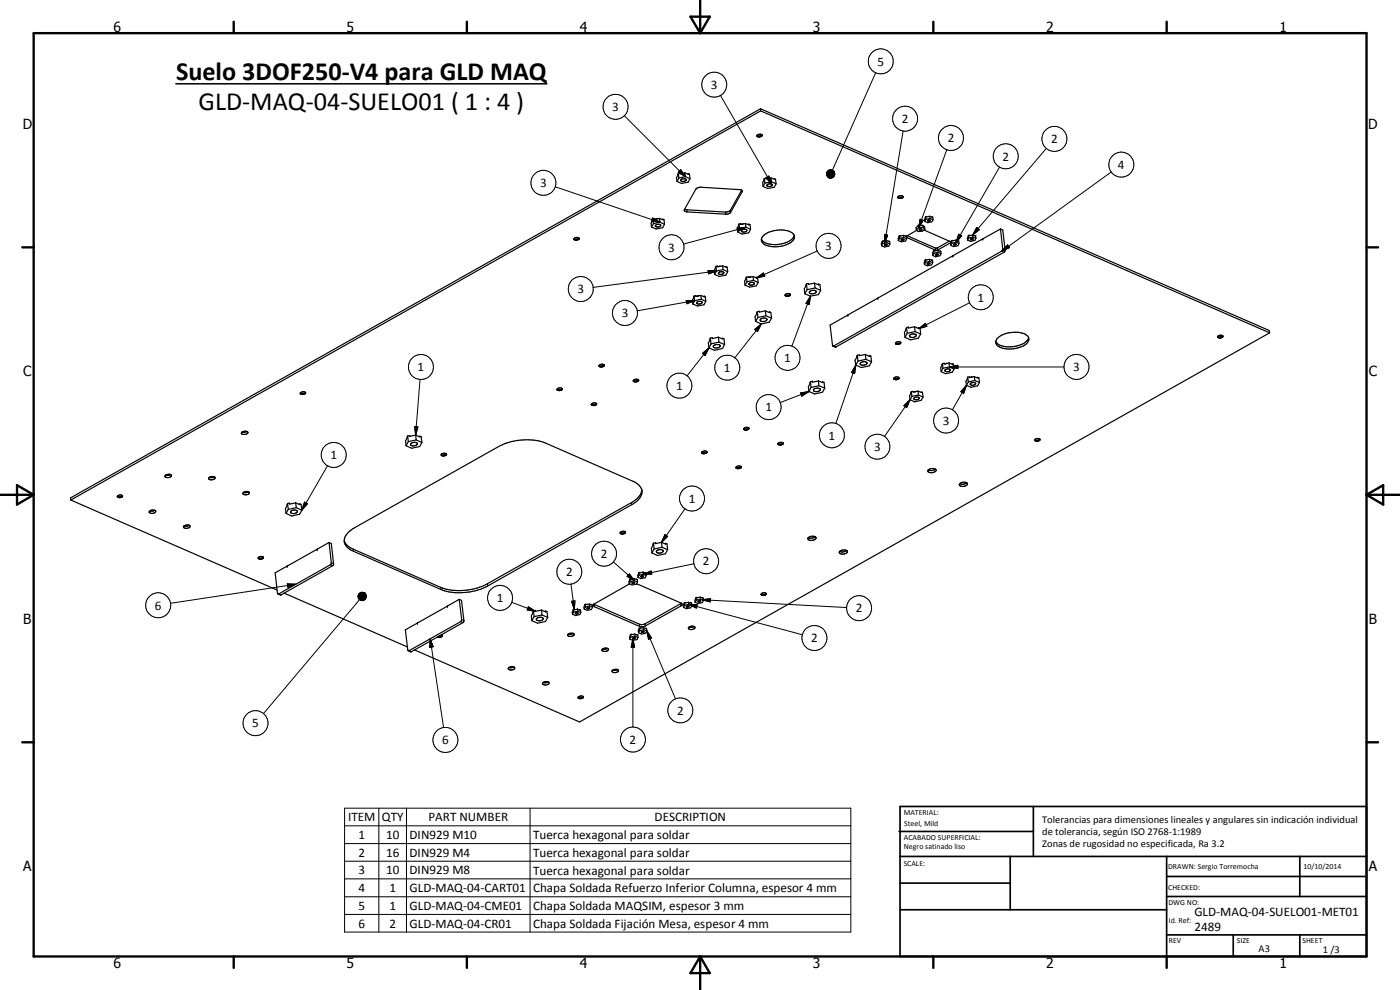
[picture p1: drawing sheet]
<svg xmlns="http://www.w3.org/2000/svg" width="420mm" height="297mm" viewBox="0 0 420 297" stroke-linecap="round" stroke-linejoin="round" font-family="sans-serif">
<g fill="none" stroke="#000" stroke-width=".35">
<path d="M228.2 32.6l-207 116.8v.6M228.2 32.6l152.7 66.6 .1 .7M228.2 32.6l.1 .7M228.3 33.3l152.7 66.6M228.3 33.3l-207.1 116.7M203.6 52l-.6 1.3 .2 1.1M203.6 52l.1 1.4M203.7 53.4l-.5 1M204.3 54l.6-.4h.7l.3 .3a.85 .85 0 0 1-.7 .6 .85 .85 0 0 1-.9-.5zM204.9 52l-.4 .1M205.6 51.9l-1.5 .3v-.3l-.5 .1M205.6 51.9l1 .4v-.2l.3 .1 .2 1.4"/>
<path d="M205.6 51.9l.1 1.1M205.7 53l1.4 .6M205.7 53l-2 .4M207.1 53.6l-.6 1.1-2 .3-1.3-.6M208.8 56.8l.7-.5 .9-.1 11.5 .7a.59 .59 0 0 1 .6 .1 .59 .59 0 0 1 .2 .6l-3.4 6.1-.6 .4-.9 .2-11.6-.7-.7-.2-.2-.4zM222.6 57.1l-3.4 5.9-.6 .5-.9 .1-11.5-.7-.7-.2M227.1 40.8l.2 .1M227.2 40.9l1 .1M227.4 41l.1 .1M227.6 41l.2 .1M228.2 41l-.2 .1M228.5 40.9l-.3 .1"/>
<path d="M228.7 40.7l-.2 .2M228.8 40.6l-1.6 .3M228.8 40.6l-.1 .1M228.8 40.6a1.03 1.03 0 0 0-1.7 .2M229.4 53.6l-.5 1.2 .1 1.2M229.4 53.6l.2 1.3M229.6 54.9l-.6 1.1M230.2 55.5l.6-.3 .9 .1a.52 .52 0 0 1-.1 .6 .52 .52 0 0 1-.6 .1l-.6-.1zM230.7 53.5l-.4 .1M231.4 53.4l-1.5 .3v-.2l-.5 .1M231.4 53.4l1.3 .4 .2 1.4M231.4 53.4l.2 1.1"/>
<path d="M231.6 54.5l1.3 .7M231.6 54.5l-2 .4M232.9 55.2l-.5 1-2 .4-1.4-.6M269.4 59.2l.6 .3 .7-.1M269.4 59.2l.4 .3M270.7 59.4l-.8 .1M271 59l-1.6 .2M271 59l-.3 .4M271 59a1.02 1.02 0 0 0-1.6 .2M172.2 71.8l.3 .2M172.3 71.8l.2 .2M172.5 72l.3 .1"/>
<path d="M172.7 72h.6M173.3 72l-.3 .1M173.8 71.5a.91 .91 0 0 0-1.6 .3M173.8 71.5l-1.5 .3M173.8 71.5l-.5 .5M195.9 65.7l-.5 1.2 .1 1.2M195.9 65.7l.2 1.4M196.1 67.1l-.6 1M196.7 67.6l.4-.2 .8-.1a.36 .36 0 0 1 .4 .4 .36 .36 0 0 1-.4 .3h-1zM197.2 65.7h-.4M197.9 65.5l-1.4 .3-.1-.2-.5 .1M197.9 65.5l1.4 .4 .1 1.4"/>
<path d="M197.9 65.5l.2 1.2M198.1 66.7l1.3 .6M198.1 66.7l-2 .4M199.4 67.3l-.5 1-2 .4-1.4-.6M214.9 79.9l-.6 1.3 .1 1.1M214.9 79.9l.1 1.4M216.1 79.9l-.3 .1M216.9 79.8l-1.5 .3v-.3l-.5 .1M216.9 79.8l1.3 .3 .2 1.4M216.9 79.8l.1 1.1M221.8 67.2l-.6 1.3 .2 1.1M221.8 67.2l.1 1.4"/>
<path d="M221.9 68.6l-.5 1M222.5 69.2l.6-.4 .8 .1 .2 .2a1 1 0 0 1-1.6 .2zM223 67.2l-.3 .1M223.7 67.1l-1.4 .3v-.3l-.5 .1M223.7 67.1l1.4 .3 .1 1.4M223.7 67.1l.2 1.1M223.9 68.2l1.3 .6M223.9 68.2l-2 .4M225.2 68.8l-.5 1-2 .4-1.3-.6M229 70.8a8.1 8.1 0 0 1 8.9-.8 1.69 1.69 0 0 1-.7 2.9 8.4 8.4 0 0 1-8 .3 1.49 1.49 0 0 1-.2-2.4zM238.3 70.6a4.6 4.6 0 0 1-4.3 2.7 5.2 5.2 0 0 1-5.5-1.5M264.8 72.3l-.3 .8 .1 .6"/>
<path d="M264.8 72.3l.1 .8M264.9 73.1l-.3 .6M265.4 73.5h.1M265.5 73.4l.5-.1 .2 .1-.6 .3zM266.1 72.2l.9 .2 .1 .8M266.1 72.2l-1.3 .1M266.1 72.2v.6M266.1 72.8l1 .4M266.1 72.8l-1.2 .3M267.1 73.2l-.4 .6-1.2 .3-.9-.4M269.9 70.7l-.3 .8v.7M269.9 70.7l.1 .8"/>
<path d="M270 71.5l-.4 .7M270.5 71.9l.4-.2 .4 .2-.4 .2zM270.5 71.9v.1M271.2 70.6l-1.3 .1M271.2 70.6l.9 .3M271.2 70.6v.6M271.2 71.2l.9 .4M271.2 71.2l-1.2 .3M272.1 70.9v.7M272.1 71.6l-.3 .7-1.3 .3-.9-.4M272.3 70.7l8.7 3.8 3.9-2.2M275.2 69.1l-3.2 1.8"/>
<path d="M275.6 67.6l-.7 .7 .1 .6M275.6 67.6h1.3M275.6 67.6l.1 .7M275.7 68.3l-.7 .6M275.9 68.8l.5-.1 .3 .2-.5 .2zM276.9 67.6l.5 .3M276.9 67.6l.1 .6M277 68.2l.6 .6M277 68.2l-1.3 .1M277.3 69l8.1 3.7-4.1 2.4h-.4l-8.8-3.9M277.4 67.9l-.1 .1M277.4 67.9l.2 .9"/>
<path d="M277.6 68.8l-.8 .6-1.3 .1-.5-.6M277.7 78l-.3 .7v.7M277.7 78l.1 .7M277.8 65l-.4 .8 .1 .6M277.8 65l.1 .8M277.8 78.7l-.4 .7M277.9 65.8l-.4 .6M278.3 79.1l.4-.2 .4 .1a.46 .46 0 0 1-.8 .1zM278.4 66.1l.5-.1 .3 .2-.7 .1zM279 77.8l-1.3 .2M279 77.8l.9 .3v.7M279 77.8v.6"/>
<path d="M279 78.4l.9 .4M279 78.4l-1.2 .3M279 64.9l.9 .3 .1 .7M279 64.9l-1.2 .1M279 64.9l.1 .6M279.1 65.5l.9 .4M279.1 65.5l-1.2 .3M279.9 78.8l-.3 .7-1.3 .3-.9-.4M280 65.9l-.3 .6-1.3 .3-.9-.4M280.2 75.2l-.3 .8v.7M280.2 75.2l.1 .8M280.3 76l-.4 .7"/>
<path d="M280.9 76.2l.7 .2-.6 .2-.2-.1zM281.5 75.1l-1.3 .1M281.5 75.1l.9 .3v.7M281.5 75.1v.6M281.5 75.7l.9 .4M281.5 75.7l-1.2 .3M282.4 76.1l-.3 .7-1.3 .2-.9-.3M285.6 72.2l-.3 .8v.6M285.6 72.2l.1 .7M285.7 72.9l-.4 .7M286.2 73.3l.8-.1-.2 .3zM286.8 72.1l-1.2 .1"/>
<path d="M286.8 72.1l.9 .2 .1 .8M286.8 72.1l.1 .6M286.9 72.7l.9 .4M286.9 72.7l-1.2 .2M287.8 73.1l-.3 .6-1.3 .3-.9-.4M290.6 70.7l-.3 .7 .1 .7M290.6 70.7l.1 .7M290.7 71.4l-.3 .7M291.3 71.7l.4-.2 .3 .3-.6 .2zM291.9 70.5l-1.3 .2M291.9 70.5l.9 .2 .1 .8M291.9 70.5l.1 .6"/>
<path d="M292 71.1l.9 .4M292 71.1l-1.3 .3M292.9 71.5l-.3 .6-1.3 .3-.9-.3M300.3 68.7l.6 6-.1 .6-50.8 28.5M208.3 88.8l-.5 1.2 .1 1.2M208.3 88.8l.2 1.4M208.5 90.2l-.6 1M209.1 90.8l.6-.4 .9 .2a.52 .52 0 0 1-.1 .5 .52 .52 0 0 1-.6 .1l-.6-.1zM209.6 88.8l-.4 .1M210.3 88.6l-1.4 .3-.1-.2-.5 .1M210.3 88.6l1.4 .4 .1 1.4M210.3 88.6l.2 1.2"/>
<path d="M210.5 89.8l1.3 .6M210.5 89.8l-2 .4M211.8 90.4l-.5 1-2 .4-1.4-.6M215 81.3l-.6 1M215.6 81.9l.6-.4 1 .2a.99 .99 0 0 1-1.6 .4zM217 80.9l1.4 .6M217 80.9l-2 .4M218.4 81.5l-.6 1-2 .4-1.4-.6M224 83.1l-.5 1.3 .1 1.2M224 83.1l.2 1.4M224.2 84.5l-.6 1.1M224.8 85.1a1 1 0 0 1 1.6 0 1.06 1.06 0 0 1-1.7 .1z"/>
<path d="M225.3 83.1l-.4 .1M226 83l-2 .1M226 83l1 .4v-.2l.4 .1 .1 1.5M226 83l.1 1.1M226.1 84.1l1.4 .7M226.1 84.1l-1.9 .4M227.3 93.5l-.7 1.5 .2 1.4M227.3 93.5l.2 1.7M227.5 95.2l-.7 1.2M227.5 84.8l-.5 1-2 .3-1.4-.5M228.2 95.8a1.34 1.34 0 0 1 2 .1 1.31 1.31 0 0 1-2.1 .1zM229.7 93.3l-1.8 .3v-.2l-.6 .1"/>
<path d="M229.7 93.3l1.2 .5v-.2l.4 .1 .3 1.8M229.7 93.3l.2 1.4M229.9 94.7l1.7 .8M229.9 94.7l-2.4 .5M231.6 95.5l-.8 1.2-2.3 .5-1.7-.8M235.6 88.6l.1 .2M235.7 88.8h1.1M235.7 88.7l.3 .2M236.8 88.8l-.6 .1M237 88.7l-.2 .1M237.2 88.4l-1.6 .2M237.2 88.5a.91 .91 0 0 0-1.6 0"/>
<path d="M237.2 88.5l-.2 .2M242.1 85.2l-.7 1.5 .1 1.4M242.1 85.2l.1 1.7M242.2 86.9l-.7 1.2M242.9 87.5a1.51 1.51 0 0 1 2.1 0 1.36 1.36 0 0 1-2 .4zM244.4 85l-1.7 .3-.1-.3-.5 .2M244.4 85l1.3 .5-.1-.3 .5 .2 .2 1.7M244.4 85l.2 1.4M244.6 86.4l1.7 .7M244.6 86.4l-2.4 .5M246.3 87.1l-.7 1.3-2.4 .5-1.7-.8M249.1 97.5l51.2-28.8 .6 .3 .8 6.1-.4 .6-50.4 28.4-1.1-.4z"/>
<path d="M272.1 98.3l-.7 1.4 .2 1.5M272.1 98.3l.2 1.7M272.3 100l-.7 1.2M274.5 98l.1 1.5M274.5 98l-1.8 .4v-.3l-.6 .2M274.5 98l1.2 .6v-.3l.4 .2 .2 1.7M274.6 99.5l1.7 .7M274.6 99.5l-2.3 .5M381 99.9l-207.1 116.7-49.5-21.6M90.1 118l.3 .3M90.1 118l.1 .2M90.3 118.3h.2"/>
<path d="M91.3 118.2l-.9 .1M91.3 118.2l-.7 .1M91.5 118.2h-.2M91.7 117.9l-1.6 .1M91.7 117.9l-.2 .3M91.7 117.9a.97 .97 0 0 0-1.6 .1M167.2 117a.83 .83 0 0 1 .7-.6 .83 .83 0 0 1 .8 .4l-.3 .3M167.2 117l.1 .1M167.2 117l.2 .1M167.4 117.1h1M167.4 117.1h.2M168.4 117.1h-.2"/>
<path d="M168.7 116.7l-1.5 .3M179.9 109.9l.1 .1M181 110l-.8 .1M181.3 109.8l-.3 .2M181.4 109.6l-1.6 .2 .2 .2h.8M181.4 109.6l-.4 .4M181.4 109.6l-.7-.3-.7 .1-.1 .5M190.1 114.4l1.2 .1M191.3 114.5l-.4 .1M191.6 114.2l-.3 .3M191.7 114.1l-1.6 .2M191.7 114.1l-.1 .1"/>
<path d="M191.7 114.1a.97 .97 0 0 0-1.6 .2l.4 .3M213.2 101.4l-.6 1.5 .2 1.5M213.2 101.4l.2 1.8M213.4 103.2l-.6 1.2M214.1 103.8l.6-.4h1a.47 .47 0 0 1 .4 .5 .47 .47 0 0 1-.5 .4l-1.2 .1-.3-.3zM215.6 101.2l-1.8 .4v-.3l-.6 .1M215.6 101.2l1.3 .5-.1-.2 .5 .1 .2 1.8M215.6 101.2l.2 1.5M215.8 102.7l1.7 .7M215.8 102.7l-2.4 .5M217.5 103.4l-.7 1.2-2.4 .5-1.6-.7M243.2 114.6l-.6 1.4 .2 1.5"/>
<path d="M243.2 114.6l.2 1.6M243.4 116.2l-.6 1.3M244.3 116.8a1.46 1.46 0 0 1 1.9 0 1.37 1.37 0 0 1-2.1 .3zM245.6 114.3l-1.7 .4-.1-.3-.6 .2M245.6 114.3l1.3 .5-.1-.2 .5 .1 .2 1.8M245.6 114.3l.2 1.4M245.8 115.7l1.7 .8M245.8 115.7l-2.4 .5M247.5 116.5l-.7 1.2-2.3 .5-1.7-.7M257.3 106.6l-.7 1.5 .2 1.5M257.3 106.6l.2 1.7M257.5 108.3l-.7 1.3"/>
<path d="M258.3 108.9l.1-.1a1.14 1.14 0 0 1 1.8 .3 1.39 1.39 0 0 1-2.1 0zM259.7 106.3l-1.8 .4v-.2l-.6 .1M259.7 106.3l1.2 .6v-.3l.5 .2 .2 1.7M259.7 106.3l.2 1.5M259.9 107.8l1.7 .7M259.9 107.8l-2.4 .5M261.6 108.5l-.7 1.3-2.4 .5-1.7-.7M268.3 113.7h.1M268.4 113.8l.6 .1M268.8 103.1l.4 .2M269.4 113.8l-.3 .1M269.8 113.4l-1.5 .2"/>
<path d="M269.8 113.4l-.8 .5M269.8 113.4a.9 .9 0 0 0-1.5 .3l.8 .2M269.9 103.2l-.3 .1M270.2 103l-.4 .3-1-.2M270.3 102.8l-1.5 .2M270.3 102.8l-.1 .2M270.3 102.8a.91 .91 0 0 0-1.5 .3M273 100.5a1.24 1.24 0 0 1 2 .2 1.31 1.31 0 0 1-2.1 .1zM273.5 117.5l-.5 1.3 .1 1.1M273.5 117.5l.2 1.4M273.7 118.9l-.6 1M274.4 119.4a.96 .96 0 0 1 1.5 .2l-.4 .3h-.9l-.3-.2z"/>
<path d="M274.8 117.5l-.4 .1M275.5 117.3l-1.4 .3-.1-.2-.5 .1M275.5 117.3l1.3 .4 .2 1.4M275.5 117.3l.1 1.2M275.6 118.5l1.4 .6M275.6 118.5l-1.9 .4M276.3 100.2l-.7 1.3-2.3 .5-1.7-.8M277 119.1l-.6 1-1.9 .5-1.4-.7M282.9 109.1l-.6 1.2 .1 1.2M282.9 109.1l.1 1.4M283 110.5l-.6 1M283.7 111a.88 .88 0 0 1 1.5 .1l-.6 .4h-.6l-.4-.2z"/>
<path d="M284.1 109.1h-.4M284.8 108.9l-1.4 .3v-.2l-.5 .1M284.8 108.9l1 .4v-.2l.4 .2 .1 1.4M284.8 108.9l.1 1.2M284.9 110.1l1.4 .6M284.9 110.1l-1.9 .4M286.3 110.7l-.5 1-2 .4-1.4-.6M290.4 113.2l-.5 1.2 .2 1.2M290.4 113.2l.2 1.4M290.6 114.6l-.5 1M291.3 115a1.01 1.01 0 0 1 1.5 .2 .98 .98 0 0 1-1.6-.1zM291.7 113.2h-.4"/>
<path d="M292.4 113l-1.4 .3-.1-.2-.5 .1M292.4 113l1 .5v-.3l.4 .2 .2 1.4M292.4 113l.2 1.2M292.6 114.2l1.4 .6M292.6 114.2l-2 .4M294 114.8l-.6 1-2 .4-1.3-.6M299.3 101.5a8.1 8.1 0 0 1 8.9-.8 1.86 1.86 0 0 1-1 3.1 8 8 0 0 1-7.9-.2l-.2-.2a1.39 1.39 0 0 1 .2-1.9zM308.7 101.3a4.4 4.4 0 0 1-3.9 2.6 5.9 5.9 0 0 1-5.8-1.2l-.1-.3M365.5 101.2l.2 .1M365.7 101.3h.2M365.8 101.3l.3 .1M366.5 101.3l-.5 .1"/>
<path d="M366.5 101.3l-.4 .1M366.7 101.3h-.2M366.9 101.1l-.2 .2M367 100.9a.94 .94 0 0 0-1.5 .2l.2 .2M367 100.9l-1.5 .2M367 100.9l-.1 .2M72.5 129.7a1.31 1.31 0 0 1 1.9 .1 1.26 1.26 0 0 1-1.9 .3zM74.1 129.5l-.6 .2-.9-.1M122.3 130.8l-.6 1.5 .2 1.4M122.3 130.8l.2 1.7M122.5 132.5l-.6 1.2M123.2 133.2a1.57 1.57 0 0 1 2.1-.2 1.06 1.06 0 0 1-1 .9 1.06 1.06 0 0 1-1.1-.7z"/>
<path d="M124.7 130.6l-1.7 .3v-.2l-.7 .1M124.7 130.6l1.3 .5v-.2l.4 .1 .2 1.8M124.7 130.6l.2 1.4M124.9 132l1.7 .8M124.9 132l-2.4 .5M126.6 132.8l-.7 1.2-2.4 .5-1.6-.8M132.4 136.5l.3 .2M132.6 136.7l.7 .1M132.7 136.7l.2 .1M133.8 136.6l-.3 .1M134 136.4l-.8 .4M134 136.3l-1.6 .2"/>
<path d="M134 136.3v.1M134 136.3a1.06 1.06 0 0 0-1.6 .1M134 136.4l-.1 .1M177.5 121.4l.1 .1M177.6 121.5l1.1 .1M177.6 121.5l.3 .2M178.7 121.6l-.4 .1M179.1 121.2a.96 .96 0 0 0-1.6 .3h.1M179.1 121.2l-1.7 .2M179.1 121.2l-.4 .4M210.6 135.9l.5 .2h.5M210.6 135.9l.4 .2"/>
<path d="M211.6 136.1h-.6M212.2 135.6l-1.6 .2M212.2 135.6l-.6 .5M212.2 135.6a.91 .91 0 0 0-1.6 .3M223.2 128.7l.4 .3 .8-.1M224.2 128.9l-.4 .1M224.4 128.9h-.2M224.6 128.8l-.2 .1M224.7 128.6l-.1 .2M224.8 128.5l-1.6 .2M224.8 128.5l-.2 .3M224.8 128.5a1.01 1.01 0 0 0-1.6 .2"/>
<path d="M233.5 133.2v.1M233.5 133.3l.3 .1M233.5 133.3h.1M234.9 133.3l-1 .2M235.1 133l-1.6 .2M235.1 133l-.4 .4h-1M235.1 133a1.01 1.01 0 0 0-1.6 .1M310.5 132l1.6-.1-.5 .4h-.7zM312 132.1l-.6 .2M312 132.1l.1-.1a.87 .87 0 0 0-.8-.5 .87 .87 0 0 0-.8 .6l.5 .2M21.2 150l62 27M35.2 149l.3 .2"/>
<path d="M35.2 149l.1 .1M35.3 149.1l.3 .2M35.6 149.3h.6M36.2 149.3h-.4M36.6 149.1l-.4 .2M36.8 148.8a.99 .99 0 0 0-1.6 .2M36.8 148.8l-1.6 .2M36.8 148.8l-.6 .5M36.8 148.9l-.1 .1M46.5 153.1l-.9 .3-.6-.1M46.5 153.1a.46 .46 0 0 1 .2 .6 .46 .46 0 0 1-.6 .3l-1.1-.1-.2-.1 .2-.5M46.5 153.1l-.9-.1-.6 .3"/>
<path d="M49.6 142.7l.1-.2a1.21 1.21 0 0 1 1.8 .3 1.13 1.13 0 0 1-2 0zM51.2 142.4l-.9 .3-.6-.2M55.1 157.9l.8-.4h.7a.46 .46 0 0 1 .5 .5 .46 .46 0 0 1-.6 .4 .92 .92 0 0 1-1.4-.4zM56.8 157.6l-.6 .3-.9-.1M64.3 143l-.9 .3h-.6M64.3 143a.46 .46 0 0 1 .2 .6 .46 .46 0 0 1-.5 .3h-1.1l-.3-.3 .2-.4M64.3 143h-.6l-.9 .2M74.6 147.6l-.9 .2-.6-.1M74.6 147.6h.1a.93 .93 0 0 1-.5 .9 .93 .93 0 0 1-1-.1l-.3-.3 .2-.4M74.6 147.6l-.7-.2-.8 .3M86.3 151.1l-.6 1.5 .1 1.5M86.3 151.1l.2 1.7"/>
<path d="M86.5 152.8l-.7 1.3M87.3 153.4a1.42 1.42 0 0 1 2 0 1.18 1.18 0 0 1-2.1 .1zM88.7 150.9l-1.8 .4v-.3l-.6 .1M88.7 150.9l1.3 .5-.1-.3 .5 .2 .2 1.8M88.7 150.9l.2 1.4M88.9 152.3l1.7 .8M88.9 152.3l-2.4 .5M90.6 153.1l-.7 1.2-2.4 .5-1.7-.7M104.6 159.7l1.8-1.3 43.2-24.4a18 18 0 0 1 14.1-1.1l26.2 11.5a3.2 3.2 0 0 1 1.9 5.3l-2.2 1.7-43.2 24.4a18 18 0 0 1-14.1 1.1l-26.2-11.5a3.2 3.2 0 0 1-1.8-5.3zM186.1 159.9l.4 .3 1-.2M187.7 159.7l-1.6 .2M187.7 159.7l-.1 .2-.7 .3"/>
<path d="M187.7 159.7a1.01 1.01 0 0 0-1.6 .2M192.6 146.9a5 5 0 0 1-3.1 3.9l-43.2 24.3a17.8 17.8 0 0 1-14.1 1.1l-26.2-11.4a4.3 4.3 0 0 1-2.7-2.6M221 140.5h.1M221.1 140.5h1M221.1 140.5l.2 .1M222.1 140.5l-.4 .1M222.5 140.1l-1.6 .3M222.5 140.1l-.4 .4M222.5 140.1a.91 .91 0 0 0-1.6 .3l.2 .1M278.5 141.1l.5-.3a1.42 1.42 0 0 1 1.9 .2 1.43 1.43 0 0 1-2.4 .3zM280.7 140.8a2.02 2.02 0 0 1-2.1 .2M287.9 145.2a1.79 1.79 0 0 1 2.5-.1 1.4 1.4 0 0 1-2.5 .3z"/>
<path d="M290.1 144.9a2.02 2.02 0 0 1-2.1 .2M77.6 167.6l.1 .1M77.7 167.7l.4 .1M77.9 167.7l.2 .1M78.3 167.7l-.2 .1M78.7 167.6l-.2 .1M78.7 167.6l-.6 .2M79.1 167.3l-1.6 .3M79.1 167.3l-.4 .3M79.1 167.3a.94 .94 0 0 0-1.6 .2l.3 .2M82.6 171.9l16.2-9.1 .6 6-.1 .6-15.7 8.8-.3-.3zM85.3 178l36.9 16.1"/>
<path d="M98.8 162.8l.6 .3 .7 6-.2 .6-15.5 8.8-1-.3M137.8 179.8l.7 .3 .6 6.5-15.6 8.9-1-.3M189.1 173.7l-.3 .8v.6M189.1 173.7l.1 .8M189.2 174.5l-.4 .6M189.7 174.9h.1M189.7 174.8l.5-.1 .3 .1-.6 .2zM190.3 173.6l-1.2 .1M190.3 173.6l1 .3v.7M190.3 173.6l.1 .6M190.4 174.2l.9 .4M190.4 174.2l-1.2 .3"/>
<path d="M191 175.1l13.4 5.8 .3 .3-.1 .4-10.9 6.2-.9 .2h-.8l-13.9-6.1 .2-.7 10.7-6M191.3 174.6l-.3 .7-1.3 .2-.9-.4M191.7 171.8l-.3 .8 .1 .6M191.7 171.8l.1 .8M191.8 172.6l-.3 .6M192.4 172.9l.6-.1 .1 .2-.6 .1zM193 171.7l-1.3 .1M193 171.7l.9 .2 .1 .8M193 171.7l.1 .6M193.1 172.3l.9 .4M193.1 172.3l-1.3 .3M194 172.7l-.4 .7-1.2 .2-.9-.4"/>
<path d="M196.1 163l-.6 1.5 .2 1.4M196.1 163l.2 1.7M196.3 164.7l-.6 1.2M197 165.4a1.31 1.31 0 0 1 2-.1 1.26 1.26 0 0 1-2 .2zM198.5 162.7l-1.7 .4v-.2l-.7 .1M198.5 162.7l1.3 .6v-.3l.4 .2 .2 1.7M198.5 162.7l.2 1.5M198.7 164.2l1.7 .7M198.7 164.2l-2.4 .5M200.4 164.9l-.7 1.3-2.4 .5-1.6-.8M208.9 179.3l-.3 .8v.6M208.9 179.3l.1 .7"/>
<path d="M210.1 179.2l-1.2 .1M210.1 179.2l.9 .2 .1 .8M210.1 179.2l.1 .6M210.2 179.8l.9 .4M210.2 179.8l-1.2 .2M228.4 178.3l.4 .3M228.4 178.4h.1M228.6 178.6h.2M229 178.6h.2M229.3 178.6h.1M229.6 178.6h-.8M229.8 178.4l-.2 .2"/>
<path d="M229.9 178.4l-.3 .2M230 178.3a.86 .86 0 0 0-.8-.5 .86 .86 0 0 0-.8 .5M230 178.3l-1.6 .1M230 178.3l-.2 .2M242.6 161.3l.6-.3 1.1-.1a.52 .52 0 0 1 .6 .4 .52 .52 0 0 1-.4 .6 1.35 1.35 0 0 1-2.1-.4zM244.7 161.1l-1.3 .4-.8-.2M251.9 165.5l1-.5h.8a.56 .56 0 0 1 .7 .6 .56 .56 0 0 1-.7 .5 1.25 1.25 0 0 1-1.8-.4zM254.2 165.2l-.2 .1a2.02 2.02 0 0 1-2 .1M121.7 189l16.1-9.2 .7 6.5-15.7 8.9-.4-.2zM131.4 191.1h.9M132.1 191.1l-.2 .1M132.3 191.1l-.2 .1"/>
<path d="M132.5 190.4l.3 .3M132.8 190.7l-1.2 .2M132.8 190.7l-.5 .4M132.8 190.8l-.5 .3M160.1 183.3l-.6 1.5 .1 1.4M160.1 183.3l.2 1.7M160.3 185l-.7 1.2M161 185.7a1.3 1.3 0 0 1 2 0 1.33 1.33 0 0 1-2.1 .1zM162.5 183l-1.8 .4v-.3l-.6 .2M162.5 183l1.3 .6-.1-.3 .5 .2 .2 1.8M162.5 183l.2 1.5M162.7 184.5l1.7 .8"/>
<path d="M162.7 184.5l-2.4 .5M164.4 185.3l-.7 1.2-2.4 .5-1.7-.8M170.5 190.3l.7-.3 1 .2a.68 .68 0 0 1-.2 .7 .68 .68 0 0 1-.7 .1 .52 .52 0 0 1-.7 0 .52 .52 0 0 1-.1-.7zM172 190l-.8 .3-.7-.1M172.1 182.9l-.4 .8 .1 .6M172.1 182.9l.1 .7M172.2 183.6l-.4 .7M172.7 184l.4-.2 .4 .2-.4 .2zM173.3 182.8l-1.2 .1M173.3 182.8l.9 .2 .1 .8M173.3 182.8l.1 .6M173.4 183.4l.9 .4"/>
<path d="M173.4 183.4l-1.2 .2M174.3 183.8l-.3 .6-1.2 .3-1-.4M175.6 181.4l-.4 .7 .1 .7M175.6 181.4l.1 .7M175.7 182.1l-.4 .7M176.2 182.4h.8l-.4 .3-.4-.1zM176.9 181.2l-1.3 .2M176.9 181.2l.8 .3 .1 .7M176.9 181.2v.6M176.9 181.8l.9 .4M176.9 181.8l-1.2 .3M177.8 182.2l-.3 .7-1.3 .2-.9-.3"/>
<path d="M180.8 194.8l.2-.2a1 1 0 0 1 1.6 .4 1.15 1.15 0 0 1-1.9-.1zM182.3 194.6l-.8 .2-.7-.1M189.3 190.4l-.4 .8 .1 .6M189.3 190.4v.7M189.3 191.1l-.3 .7M189.8 191.5l.3-.2 .6 .2-.6 .2zM190.5 190.2l-1.2 .2M190.5 190.2l.9 .3 .1 .8M190.5 190.2l.1 .7M190.6 190.9l.9 .4M190.6 190.9l-1.3 .2M191.5 191.3l-.3 .6-1.3 .3-.9-.4"/>
<path d="M191.9 188.5l-.4 .7 .1 .7M191.9 188.5l.1 .7M192 189.2l-.4 .7M192.5 189.5h.8l-.4 .3-.3-.1zM193.1 188.3l-1.2 .2M193.1 188.3l.9 .3 .1 .7M193.1 188.3l.1 .6M193.2 188.9l.9 .4M193.2 188.9l-1.2 .3M194.1 189.3l-.3 .7-1.3 .2-.9-.3M204.5 181l-10.9 6.2-.9 .2h-.6l-13.9-6.1M205.4 180.8l-.3 .8v.6"/>
<path d="M205.4 180.8l.1 .8M205.5 181.6l-.4 .6M206 182h.1M206 181.9l.5-.1 .3 .2-.6 .2zM206.7 180.7l-1.3 .1M206.7 180.7l.8 .3 .1 .7M206.7 180.7v.6M206.7 188.3a1.13 1.13 0 0 1 1.9 .1 1.3 1.3 0 0 1-2 .1zM206.7 181.3l.9 .4M206.7 181.3l-1.2 .3M207.6 181.7l-.3 .7-1.3 .2-.9-.4M208.3 188l-.6 .2-.9-.1"/>
<path d="M209 180l-.4 .7M209.5 180.4l.4-.2 .4 .3-.7 .1zM211.1 180.2l-.3 .6-1.3 .3-.9-.4M154.2 200.1l-.8 .3-.7-.1M154.2 200.1a.46 .46 0 0 1 .2 .6 .46 .46 0 0 1-.5 .3 .76 .76 0 0 1-.8 .1 .76 .76 0 0 1-.5-.7l.1-.1M154.2 200.1l-.8-.1-.7 .3M162.9 204.9a1.18 1.18 0 0 1 1.9 .1 1.3 1.3 0 0 1-2 .1zM164.5 204.6l-.6 .3-.9-.1M173.5 209.4l.4 .2 1-.2M173.5 209.4l1 .1M174.9 209.4l-.2 .1M175.1 209.1l-1.6 .2"/>
<path d="M175.1 209.1l-.2 .3M175.1 209.1a.92 .92 0 0 0-1.6 .3M183.8 201.2l.7-.4h.7a.53 .53 0 0 1 .4 .7 .53 .53 0 0 1-.8 .3l-.9-.1-.2-.3zM185.4 200.9l-.7 .3-.9-.1"/>
</g>
<g fill="none" stroke="#000" stroke-width=".3">
<path d="M187.4 34.7l18.3 18.3M216.2 28.7l15.4 26.5M262.8 21.8l-13 29.2M271 39.3l-5.5 33.6M166.7 56l31.4 10.7M203.6 51.6l.7-.7 1.4 2.1zM222.7 57.1v.5M229.9 53.3l.8-.5 .9 2.4zM248.1 52l.7 1.3zM248.1 52.2l.7 1.1zM248.1 52.5l.7 .8zM248.1 51.7l.7 1.6-.7-1.3z"/>
<path d="M248.2 52.7l.6 .6zM248.2 51.5l.2-.2 .4 2zM248.2 51.5l.6 1.8-.7-1.6zM248.4 53l.4 .3zM248.4 51.3l.3-.2 .1 2.2zM248.6 53.2l.2 .1zM248.7 51.1l.2-.1-.1 2.3zM248.8 51v2.3M248.8 53.3l.5 .1zM248.8 53.3l.8 .1zM248.8 53.3h1zM248.8 53.3l1.3-.2z"/>
<path d="M248.8 53.3l1.5-.3zM248.8 53.3l1.6-.6-.1 .3zM248.8 53.3l1.7-.8-.1 .2zM248.8 53.3l1.8-1.1-.1 .3zM248.8 53.3l1.7-1.4 .1 .3zM248.8 53.3l1.7-1.6v.2zM248.9 51l.2-.1-.3 2.4zM249.1 50.9h.3l-.6 2.4zM249.4 50.9l.3 .1-.9 2.3zM249.7 51l.2 .1-1.1 2.2zM249.9 51.1l.2 .1-1.3 2.1zM250.1 51.2l.2 .2-1.5 1.9z"/>
<path d="M250.3 51.4l.2 .3-1.7 1.6zM284.1 45l-8.4 23.3M300 50.2l-13.1 22.5M314 44.5l-22.1 26M333.5 51.6l-32.9 23.8M195.9 65.4l2.2 1.3-2.6-.4zM206.2 62.9v.7M217.7 63.6l.1 .7M219.2 63l.1 .7M221.3 68.4l2.6-.2-2.3 1.1zM223.9 68.2l-18.8 5M245.3 75.3l-18.3 8.1"/>
<path d="M265.5 70.4l.9 .2-.9 2.3zM276.1 65.8l1 .3-1.4 2.2zM280.7 74.4v.7M281.4 74.3l.1 .7M285.2 72.5l.1 .4M287.7 70.3l.9 .5-1.7 1.9zM293.1 68.2l.8 .7-2 1.6zM300.6 75.4l.7 .3M300.9 74.7l.8 .4M302.4 73.5l.6 .8-2.4 1.1zM205.9 90.2h2.6l-2.4 .9zM208.5 90.2l-17.2 3.1"/>
<path d="M212.5 81.2l2.5 .1-2.4 .9zM215 81.3l-37 4.9M226.5 98.8l2-1.6-1.1 2.3zM227 83.4l2.1-1.5 .4 .9zM228.5 97.2l-8 10.2M243.2 88.9l-.3 2.5-1-.4zM243.2 88.9l-5.6 15M275.7 98.6l2-1.6 .5 .9zM291 90.8l-15.3 7.8M126.1 113.8l-1.4 16.8M210.8 106l2-1.6-1.2 2.3zM212.8 104.4l-6.6 8.4"/>
<path d="M240.3 117.9l2.5-.4-2.2 1.4zM242.8 117.5l-8.6 3.3M250.2 103.8l.7 .3M256.8 109.6l-.3 2.5-.9-.3zM256.8 109.6l-5.9 17.4M273.1 119.9l-7.6 11M284.9 110.1l2.6-.5v1zM284.9 110.1h34.4M290.1 115.6l-.9 2.4-.8-.5zM290.1 115.6l-4.3 7.3M98.3 139.7l-7.7 13.4M124.4 128l1 .1-.7 2.5z"/>
<path d="M271.3 121.7l1.8-1.8-1 2.4zM91.4 150.7l.9 .4-1.7 2zM189.5 150.8l.1 .6M205.6 152.7l-7.1 10M83.7 178.2l.7 .3M86.2 175.2l2.6 .1-2.4 .9zM88.8 175.3l-37.6 5.7M99.1 169.5l.7 .3M99.4 168.8l.7 .3M106 164.8l.1 .6M107.4 178.8l2.1-.8-2.1 1.1zM107.4 179.1l2.1-1.1-2 1.4z"/>
<path d="M107.5 178.6l2-.6-2.1 .8zM107.5 179.4l2-1.4-1.9 1.6zM107.6 178.3l1.9-.3-2 .6zM107.6 179.6l1.9-1.6-1.7 1.8zM107.8 178.1l.2-.2 1.5 .1zM107.8 178.1l1.7-.1-1.9 .3zM107.9 179.9l-28.8 34.2M108 177.9l1.5 .1zM108.2 177.8l1.3 .2zM108.5 177.7l1 .3zM108.7 177.7l.8 .3zM109 177.8l.5 .2z"/>
<path d="M109.4 178v2.1M109.5 178l-1.5 2-.2-.2zM109.5 178l-1.3 2.1-.2-.1zM109.5 178l-1 2.2-.3-.1zM109.5 178l-.8 2.2h-.2zM109.5 178l-.5 2.2h-.3zM109.5 178l-.2 2.1-.3 .1zM109.5 178v1.9l-.2 .2zM109.5 178l.2 1.7-.2 .2zM109.5 178l.2 1.7zM109.5 178l.3 1.5zM109.5 178l.4 1.2z"/>
<path d="M109.5 178l.4 .9zM109.5 178l.4 .7zM109.5 178l.3 .4zM109.5 178l.2 .2zM132.2 176.2l.1 .7M146.3 175.1l.1 .7M171.4 175.3l1 7.5M184.1 168.6l6.3 5.6M188.9 172.2l1.5 2-2.2-1.3zM193.1 172.3l2.3-1 .2 1zM199.5 160.4l.9 .6-1.9 1.7zM208.2 169.2l-15.1 3.1"/>
<path d="M210.7 180l2.5-.4-.1 1zM210.7 180l43.4 2.3M122.8 195.2l.7 .3M129.1 191.6l.9 2.5-1 .1zM129.1 191.6l4 26.7M138.2 186.5l.7 .3M138.5 185.9l.7 .3M153.6 180.7l7.1 2.7M158.6 182.1l2.1 1.3-2.5-.4zM171.5 180.4l1-.1-.1 2.5zM178.3 181.4l.1 .6M189.9 191.7l.5 2.5h-1z"/>
<path d="M189.9 191.7v26.4M191.9 187.3l.1 .7M193.6 187.2l.1 .6M194.1 189.3l1.4 2.1-.9 .4zM194.1 189.3l8.6 20.4M204.2 181.1l.1 .7M206.7 181.3l2.5 .2-.2 1zM206.7 181.3l34.1 9.2M103.4 242.5h151.9v37.2h-151.9zM103.4 247.8h151.9M103.4 253.1h151.9M103.4 258.4h151.9"/>
<path d="M113.7 242.5v37.2M122 242.5v37.2M159.1 242.5v37.2M103.4 263.7h151.9M103.4 269.1h151.9M103.4 274.4h151.9"/>
<circle cx="264.3" cy="18.4" r="3.7"/>
<circle cx="184.7" cy="32" r="3.8"/>
<circle cx="214.4" cy="25.4" r="3.8"/>
<circle cx="271.6" cy="35.6" r="3.8"/>
<circle cx="163.1" cy="54.9" r="3.8"/>
<circle cx="285.4" cy="41.4" r="3.8"/>
<circle cx="301.8" cy="46.9" r="3.7"/>
<circle cx="316.5" cy="41.7" r="3.7"/>
<circle cx="336.5" cy="49.4" r="3.8"/>
<circle cx="201.5" cy="74.2" r="3.8"/>
<circle cx="248.7" cy="73.8" r="3.7"/>
<circle cx="174.3" cy="86.7" r="3.8"/>
<circle cx="187.6" cy="93.9" r="3.7"/>
<circle cx="294.3" cy="89.2" r="3.7"/>
<circle cx="126.3" cy="110.1" r="3.7"/>
<circle cx="203.9" cy="115.7" r="3.7"/>
<circle cx="218.3" cy="110.3" r="3.7"/>
<circle cx="236.4" cy="107.4" r="3.7"/>
<circle cx="323.1" cy="110.1" r="3.7"/>
<circle cx="100.2" cy="136.5" r="3.8"/>
<circle cx="230.7" cy="122.1" r="3.7"/>
<circle cx="249.7" cy="130.6" r="3.7"/>
<circle cx="263.3" cy="134" r="3.7"/>
<circle cx="283.9" cy="126.2" r="3.7"/>
<circle cx="207.7" cy="149.6" r="3.8"/>
<circle cx="150.1" cy="179.4" r="3.8"/>
<circle cx="170.8" cy="171.5" r="3.8"/>
<circle cx="181.3" cy="166.1" r="3.7"/>
<circle cx="211.9" cy="168.4" r="3.8"/>
<circle cx="47.5" cy="181.6" r="3.8"/>
<circle cx="244.4" cy="191.4" r="3.8"/>
<circle cx="257.8" cy="182.5" r="3.7"/>
<circle cx="76.7" cy="217" r="3.8"/>
<circle cx="204.2" cy="213.1" r="3.7"/>
<circle cx="133.6" cy="222" r="3.7"/>
<circle cx="189.9" cy="221.9" r="3.8"/>
</g>
<g fill="#000">
<circle cx="286" cy="76.8" r=".18"/>
<circle cx="294.9" cy="71.7" r=".18"/>
<circle cx="254.4" cy="94.5" r=".18"/>
<circle cx="254.5" cy="94.5" r=".18"/>
<circle cx="263.4" cy="89.5" r=".18"/>
<circle cx="86.1" cy="169.9" r=".18"/>
<circle cx="86.2" cy="169.8" r=".18"/>
<circle cx="95.2" cy="164.8" r=".18"/>
<circle cx="125.3" cy="186.9" r=".18"/>
<circle cx="134.2" cy="181.9" r=".18"/>
<circle cx="134.3" cy="181.9" r=".18"/>
</g>
<path d="M52.8 25.1h111.3" fill="none" stroke="#000" stroke-width=".46"/>
<g fill="none" stroke="#000" stroke-width=".71">
<path d="M10.1 9.9h400v277.1h-400zM70.1 6.5v3.4M140.1 6.5v3.4M207.2 5h5.8l-2.9 4.9zM210.1 0v9.9M280.1 6.5v3.4M350.1 6.5v3.4M6.7 74.2h3.4M410.1 74.2h3.5M.1 148.5h10M5.1 145.6l5 2.9-5 2.9zM410.1 148.5h10"/>
<path d="M410.1 148.5l5-2.9v5.8zM6.7 222.7h3.4M410.1 222.7h3.5M70.1 287v3.4M140.1 287v3.4M210.1 287v10M210.1 287l2.9 5h-5.8zM280.1 287v3.4M350.1 287v3.4"/>
</g>
<g fill="none" stroke="#000" stroke-width=".51">
<path d="M269.8 249.5h40.3M270.1 242h140v45h-140zM270.1 257h140M303.2 257v16M310.1 242v15M350.1 257v30M390.1 257v12M270.1 265h33.1M270.1 273h80M350.1 269h60M350.1 263h60M350.1 280.5h60"/>
<path d="M370.1 280.5v6.5M390.1 280.5v6.5"/>
</g>
<g fill="#000">
<path d="M203.6 51.6l.7-.7 1.4 2.1zM229.9 53.3l.8-.5 .9 2.4zM248.8 53.3l.5 .1zM248.8 53.3l.8 .1zM248.8 53.3h1zM248.8 53.3l1.3-.2zM248.8 53.3l1.5-.3zM248.8 53.3l1.6-.6-.1 .3zM248.8 53.3l1.7-.8-.1 .2zM248.8 53.3l1.8-1.1-.1 .3zM248.8 53.3l1.7-1.4 .1 .3zM248.8 53.3l1.7-1.6v.2z"/>
<path d="M250.3 51.4l.2 .3-1.7 1.6zM250.1 51.2l.2 .2-1.5 1.9zM249.9 51.1l.2 .1-1.3 2.1zM249.7 51l.2 .1-1.1 2.2zM249.4 50.9l.3 .1-.9 2.3zM249.1 50.9h.3l-.6 2.4zM248.2 51.5l.2-.2 .4 2zM248.2 51.5l.6 1.8-.7-1.6zM248.1 51.7l.7 1.6-.7-1.3zM248.1 52l.7 1.3zM248.1 52.2l.7 1.1zM248.1 52.5l.7 .8z"/>
<path d="M248.2 52.7l.6 .6zM248.4 53l.4 .3zM248.6 53.2l.2 .1zM195.9 65.4l2.2 1.3-2.6-.4zM221.3 68.4l2.6-.2-2.3 1.1zM265.5 70.4l.9 .2-.9 2.3zM276.1 65.8l1 .3-1.4 2.2zM287.7 70.3l.9 .5-1.7 1.9zM293.1 68.2l.8 .7-2 1.6zM302.4 73.5l.6 .8-2.4 1.1zM205.9 90.2h2.6l-2.4 .9zM212.5 81.2l2.5 .1-2.4 .9z"/>
<path d="M226.5 98.8l2-1.6-1.1 2.3zM227 83.4l2.1-1.5 .4 .9zM243.2 88.9l-.3 2.5-1-.4zM275.7 98.6l2-1.6 .5 .9zM210.8 106l2-1.6-1.2 2.3zM240.3 117.9l2.5-.4-2.2 1.4zM256.8 109.6l-.3 2.5-.9-.3zM284.9 110.1l2.6-.5v1zM290.1 115.6l-.9 2.4-.8-.5zM124.4 128l1 .1-.7 2.5zM271.3 121.7l1.8-1.8-1 2.4zM91.4 150.7l.9 .4-1.7 2z"/>
<path d="M86.2 175.2l2.6 .1-2.4 .9zM109 177.8l.5 .2zM108.7 177.7l.8 .3zM108.5 177.7l1 .3zM108.2 177.8l1.3 .2zM108 177.9l1.5 .1zM107.8 178.1l.2-.2 1.5 .1zM107.8 178.1l1.7-.1-1.9 .3zM107.6 178.3l1.9-.3-2 .6zM107.5 178.6l2-.6-2.1 .8zM107.4 178.8l2.1-.8-2.1 1.1zM107.4 179.1l2.1-1.1-2 1.4z"/>
<path d="M107.5 179.4l2-1.4-1.9 1.6zM107.6 179.6l1.9-1.6-1.7 1.8zM109.5 178l-1.5 2-.2-.2zM109.5 178l-1.3 2.1-.2-.1zM109.5 178l-1 2.2-.3-.1zM109.5 178l-.8 2.2h-.2zM109.5 178l-.5 2.2h-.3zM109.5 178l-.2 2.1-.3 .1zM109.5 178l.2 1.7-.2 .2zM109.5 178l.2 1.7zM109.5 178l.3 1.5zM109.5 178l.4 1.2z"/>
<path d="M109.5 178l.4 .9zM109.5 178l.4 .7zM109.5 178l.3 .4zM109.5 178l.2 .2zM188.9 172.2l1.5 2-2.2-1.3zM193.1 172.3l2.3-1 .2 1zM199.5 160.4l.9 .6-1.9 1.7zM210.7 180l2.5-.4-.1 1zM129.1 191.6l.9 2.5-1 .1zM158.6 182.1l2.1 1.3-2.5-.4zM171.5 180.4l1-.1-.1 2.5zM189.9 191.7l.5 2.5h-1z"/>
<path d="M194.1 189.3l1.4 2.1-.9 .4zM206.7 181.3l2.5 .2-.2 1z"/>
</g>
<path d="M248.6 51.1v2.2M249 50.9v2.4" fill="none" stroke="#000" stroke-width=".34"/>
<g font-size="7.9">
<text x="52.8" y="24">Suelo 3DOF250-V4 para GLD MAQ</text>
<text x="59.6" y="33.1">GLD-MAQ-04-SUELO01 ( 1 : 4 )</text>
</g>
<g font-size="4.2">
<text x="34" y="9.6">6</text>
<text x="104" y="9.6">5</text>
<text x="174" y="9.6">4</text>
<text x="244" y="9.6">3</text>
<text x="314" y="9.6">2</text>
<text x="384" y="9.6">1</text>
<text x="6.8" y="38.7">D</text>
<text x="410.6" y="38.7">D</text>
<text x="7" y="112.9">C</text>
<text x="410.8" y="112.9">C</text>
<text x="7" y="187.1">B</text>
<text x="410.8" y="187.1">B</text>
<text x="7" y="261.4">A</text>
<text x="410.8" y="261.4">A</text>
<text x="34" y="290.4">6</text>
<text x="104" y="290.4">5</text>
<text x="174" y="290.4">4</text>
<text x="244" y="290.4">3</text>
<text x="314" y="290.4">2</text>
<text x="384" y="290.4">1</text>
</g>
<g font-size="3.9">
<text x="263.3" y="19.7">5</text>
<text x="213.3" y="26.7">3</text>
<text x="183.8" y="33.4">3</text>
<text x="270.6" y="36.9">2</text>
<text x="284.4" y="42.7">2</text>
<text x="315.5" y="43">2</text>
<text x="300.9" y="48.2">2</text>
<text x="335.5" y="50.7">4</text>
<text x="162.1" y="56.2">3</text>
<text x="200.6" y="75.5">3</text>
<text x="247.6" y="75.1">3</text>
<text x="173.3" y="88">3</text>
<text x="186.6" y="95.2">3</text>
<text x="293.4" y="90.5">1</text>
<text x="125.3" y="111.4">1</text>
<text x="217.2" y="111.6">1</text>
<text x="235.4" y="108.7">1</text>
<text x="322.1" y="111.4">3</text>
<text x="202.9" y="117">1</text>
<text x="229.7" y="123.4">1</text>
<text x="248.7" y="131.9">1</text>
<text x="282.9" y="127.5">3</text>
<text x="99.2" y="137.8">1</text>
<text x="262.3" y="135.3">3</text>
<text x="206.7" y="150.8">1</text>
<text x="180.3" y="167.4">2</text>
<text x="169.9" y="172.8">2</text>
<text x="210.9" y="169.7">2</text>
<text x="46.5" y="182.9">6</text>
<text x="149.1" y="180.7">1</text>
<text x="256.8" y="183.8">2</text>
<text x="243.4" y="192.7">2</text>
<text x="203.2" y="214.4">2</text>
<text x="75.7" y="218.2">5</text>
<text x="132.7" y="223.3">6</text>
<text x="189" y="223.2">2</text>
<text x="104.5" y="246.4">ITEM</text>
<text x="107.6" y="251.7">1</text>
<text x="114.6" y="246.4">QTY</text>
<text x="115.9" y="251.7">10</text>
<text x="122.9" y="251.7">DIN929 M10</text>
<text x="128.6" y="246.4">PART NUMBER</text>
<text x="160" y="251.8">Tuerca hexagonal para soldar</text>
<text x="196.5" y="246.4">DESCRIPTION</text>
<text x="107.6" y="257">2</text>
<text x="115.9" y="257">16</text>
<text x="122.9" y="257">DIN929 M4</text>
<text x="160" y="257.1">Tuerca hexagonal para soldar</text>
<text x="107.6" y="262.3">3</text>
<text x="115.9" y="262.3">10</text>
<text x="122.9" y="262.3">DIN929 M8</text>
<text x="160" y="262.4">Tuerca hexagonal para soldar</text>
<text x="107.6" y="267.6">4</text>
<text x="116.9" y="267.6">1</text>
<text x="122.9" y="267.6">GLD-MAQ-04-CART01</text>
<text x="160" y="267.7">Chapa Soldada Refuerzo Inferior Columna, espesor 4 mm</text>
<text x="107.6" y="273">5</text>
<text x="116.9" y="273">1</text>
<text x="122.9" y="273">GLD-MAQ-04-CME01</text>
<text x="160" y="273">Chapa Soldada MAQSIM, espesor 3 mm</text>
<text x="358.5" y="275">GLD-MAQ-04-SUELO01-MET01</text>
<text x="107.6" y="278.3">6</text>
<text x="116.9" y="278.3">2</text>
<text x="122.9" y="278.3">GLD-MAQ-04-CR01</text>
<text x="160" y="278.4">Chapa Soldada Fijación Mesa, espesor 4 mm</text>
<text x="358.5" y="279.4">2489</text>
</g>
<g font-size="3.1">
<text x="312.7" y="246.8">Tolerancias para dimensiones lineales y angulares sin indicación individual</text>
<text x="312.7" y="250.4">de tolerancia, según ISO 2768-1:1989</text>
<text x="312.7" y="254">Zonas de rugosidad no especificada, Ra 3.2</text>
<text x="377.7" y="285.6">A3</text>
<text x="397" y="285.9">1 /3</text>
</g>
<g font-size="2.4">
<text x="271.2" y="244.4">MATERIAL:</text>
<text x="271.3" y="252">ACABADO SUPERFICIAL:</text>
<text x="271.4" y="247.9">Steel, Mild</text>
<text x="271.3" y="254.6">Negro satinado liso</text>
<text x="271.2" y="259.7">SCALE:</text>
<text x="350.6" y="260.8">DRAWN: Sergio Torremocha</text>
<text x="391.2" y="260.6">10/10/2014</text>
<text x="350.6" y="267">CHECKED:</text>
<text x="350.6" y="271.4">DWG NO:</text>
<text x="350.8" y="276.9">Id. Ref:</text>
<text x="350.8" y="282.8">REV</text>
<text x="371.2" y="282.9">SIZE</text>
<text x="390.9" y="282.9">SHEET</text>
</g>
</svg>
